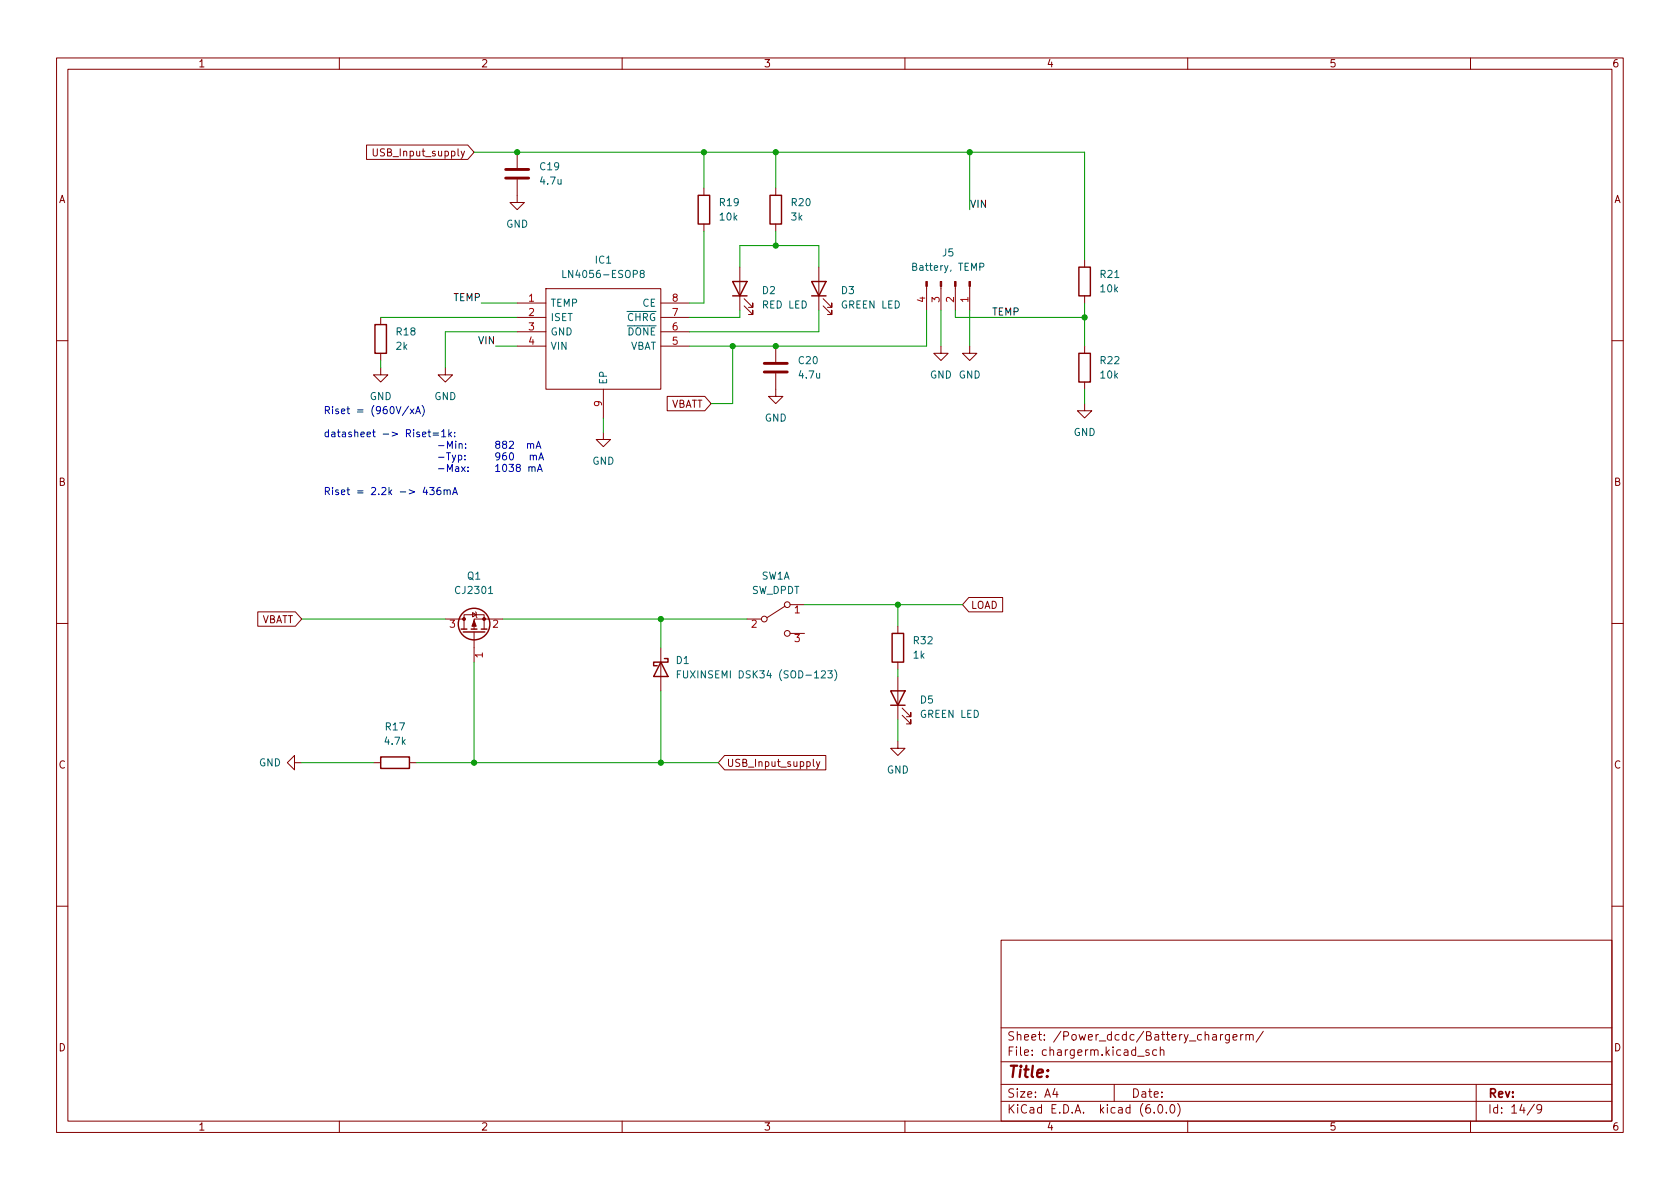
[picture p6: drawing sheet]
<svg xmlns="http://www.w3.org/2000/svg" width="297mm" height="210mm" viewBox="0 0 297 210" stroke-linecap="round" stroke-linejoin="round" font-family="sans-serif">
<g fill="none" stroke="#840000" stroke-width=".18">
<path d="M10 10.2h277v190.1h-277zM12 12.2h273v186.1h-273zM60 10.2v2M110 10.2v2M160 10.2v2M210 10.2v2M260 10.2v2M64.8 25.6h17.9l1.1 1.3-1.1 1.3h-17.9zM66 26.3v1l.2 .3h.3l.2-.3v-1M82.1 26.7l-.4 1.2-.2 .1M91.4 31.7v4.1h1.3l-1.3 1.3-1.2-1.3h1.2M91.4 26.9v2.8"/>
<path d="M124.5 33.3v1.2M124.5 39.6v1.3M137.2 33.3v1.2M137.2 39.6v1.3M67.3 56.1v1.3M91.4 53.6h5.1M91.4 56.1h5.1M91.4 58.7h5.1M96.5 51h20.3v17.8h-20.3zM116.8 53.6h5.1M116.8 56.1h5.1M116.8 58.7h5.1"/>
<path d="M130.8 47.2v7.7M131.6 54.1l1.5 1.5v-.7v.7h-.8M131.6 52.8l1.5 1.6v-.8v.8h-.8M144.8 47.2v7.7M145.5 54.1l1.6 1.5v-.7v.7h-.8M145.5 52.8l1.6 1.6v-.8v.8h-.8M163.8 50.6v4.3M166.4 50.6v4.3M168.9 50.6v4.3M171.4 50.6v4.3M191.8 46v1.2M191.8 52.3v1.3"/>
<path d="M10 60.2h2M67.3 65v1.3h1.3l-1.3 1.3-1.3-1.3h1.3M67.3 62.5v1.2M78.7 65v1.3h1.3l-1.3 1.3-1.2-1.3h1.2M91.4 61.2h5.1M106.7 76.4v1.3h1.2l-1.2 1.3-1.3-1.3h1.3M106.7 68.8v5.1M116.8 61.2h5.1M118 70.1h6.6l1.1 1.3-1.1 1.2h-6.6zM137.2 66v4.1h1.2l-1.2 1.3-1.3-1.3h1.3M137.2 61.2v2.8M166.4 61.2v1.3h1.2l-1.2 1.2-1.3-1.2h1.3"/>
<path d="M171.4 61.2v1.3h1.3l-1.3 1.2-1.2-1.2h1.2M191.8 71.4v1.2h1.2l-1.2 1.3-1.3-1.3h1.3M191.8 61.2v1.3M191.8 67.6v1.2M285 60.2h2M10 110.2h2M45.6 108.2h6.6l1.1 1.3-1.1 1.2h-6.6zM78.7 109.5h3.3M82 111.2v-2.5h3.6v2.5M83.6 108.3l.6 .4-.6 .4zM83.8 111.8v5.3M84.1 108.2l.1 .1v.8l.1 .1"/>
<path d="M88.9 109.5h-5.1v1.7M116.8 114.5v7.7M132.1 109.5h2.5M138.8 107.2l-3.2 2M139.7 106.9h2.5M139.7 112h2.5M158.7 110.7v1.3M158.7 117.1v1.3M158.7 119.6v7.6M171.3 105.7h6v2.5h-6l-1.1-1.3zM285 110.2h2M52.1 134.9v-1.3l-1.3 1.3 1.3 1.2v-1.2h1.2"/>
<path d="M66 134.9h1.3M72.4 134.9h1.3M128.1 133.6h17.9v2.5h-17.9l-1.1-1.2zM143.8 134.3v1.1l.2 .1M144.3 134.7l.4 .8M145 134.7l-.5 1.1-.2 .2M158.7 131.1v1.2h1.3l-1.3 1.3-1.2-1.3h1.2M159.5 126.5l1.5 1.5v-.8v.8h-.7M159.5 125.2l1.5 1.5v-.7v.7h-.7M10 160.2h2M177 166.3h108v32h-108zM285 160.2h2"/>
<path d="M60 198.3v2M110 198.3v2M160 198.3v2M177 194.8h108M177 191.8h108M177 187.8h108M177 181.8h108M186.5 192.5l-.4 1h1M186.9 193v1M197 191.8v3M201.1 186.8h1.2M203.1 185.7l-.3-.1-.2 .2v.3l.5 .1v.4h-.5"/>
<path d="M204.1 196.7v.1M204.5 185.7l-.4-.1-.3 .3v.4l.1 .3h.6M204.9 195.4l.2-.1a.81 .81 0 0 1 .6 .7 .81 .81 0 0 1-.3 .8h-.2a.81 .81 0 0 1-.6-.6 .81 .81 0 0 1 .3-.8zM205.1 185.8l.3-.2 .3 .1 .1 .9M205.1 185.1v1.5M206.2 196.7v.1M207.1 195.4l.1-.1a.81 .81 0 0 1 .6 .7 .81 .81 0 0 1-.3 .8h-.1a.81 .81 0 0 1-.6-.6 .81 .81 0 0 1 .3-.8zM208.2 195.1a1.72 1.72 0 0 1 0 2.3M210 198.3v2M215.8 182.9v1M216.2 182.9l-.3 .1-.1 .2M217.4 182.9v1.2l-.3 .3h-.4"/>
<path d="M217.4 183l-.5-.1-.3 .3v.4l.2 .3h.6M218 183.4l.7-.1-.1-.3-.4-.1-.2 .2 .1 .8h.5M219.4 182.9v1M219.8 182.9l-.3 .1-.1 .2M220.3 183.1l.2-.2 .4 .1v.9M220.3 182.9v1M220.9 183.1l.2-.2 .4 .1 .1 .9M223.4 182.4l-1.3 1.9M260 198.3v2M261 191.8v6.5M271.3 195.3l-1.3 1.9M272.6 196l-.3 .3h-.3l-.3-.3 .2-.6 .4-.1 .2 .2a.99 .99 0 0 1-.3 1.3h-.3"/>
<circle cx="135.1" cy="109.5" r=".51"/>
<circle cx="139.2" cy="112" r=".51"/>
<circle cx="139.2" cy="106.9" r=".51"/>
</g>
<g fill="none" stroke="#840000" stroke-width=".25">
<path d="M123.4 34.5h2.1v5.1h-2.1zM136.1 34.5h2.1v5.1h-2.1zM66.3 57.4h2v5.1h-2zM129.5 49.8h2.6l-1.3 2.5zM129.5 52.3h2.6M143.5 49.8h2.5l-1.2 2.5zM143.5 52.3h2.5M190.8 47.2h2v5.1h-2zM190.8 62.5h2v5.1h-2zM81.5 111.2h1M81.9 111.8h3.8M83.3 111.2h1"/>
<path d="M85.1 111.2h1M116.8 117.1l1.3 2.5h-2.5zM117.5 116.5h.6v.6h-2.5v.6h.6M157.7 112h2.1v5.1h-2.1zM67.3 133.9h5.1v2h-5.1zM157.5 122.2h2.5l-1.3 2.5zM157.5 124.7h2.5"/>
<circle cx="83.8" cy="110.4" r="2.79"/>
</g>
<path d="M89.4 31.5h4.1M89.4 30h4.1M135.1 65.8h4.1M135.1 64.3h4.1" fill="none" stroke="#840000" stroke-width=".51"/>
<path d="M99.5 47.8v1.3h.6M113.4 48.4l-.2-.3v-.2l.2-.1 .4 .1 .1 .2-.1 .1-.5 .2-.1 .2v.2l.2 .3 .4-.1 .1-.2v-.2l-.2-.2M173.2 47.2l.6-.1 .2-.1-.1-.3-.7-.2v1.3M86.4 105h.7M119.8 119.2h.4M120.4 118.6h-.6v1.3M120.9 118.6v1l.2 .3h.2l.3-.3v-1M146.4 118.6h.8l-.5 .5 .4 .1v.6l-.2 .1-.5-.1M147.6 118.4a1.46 1.46 0 0 1 0 2" fill="none" stroke="#006464" stroke-width=".18"/>
<g fill="#840000" stroke="#840000" stroke-width=".18">
<path d="M163.7 49.8h.3v.8h-.3z"/>
<path d="M166.2 49.8h.3v.8h-.3z"/>
<path d="M168.8 49.8h.2v.8h-.2z"/>
<path d="M171.3 49.8h.3v.8h-.3z"/>
<path d="M83.8 109.7l.4 1h-.8z"/>
<circle cx="85.6" cy="109.5" r=".25"/>
<circle cx="82" cy="109.5" r=".25"/>
</g>
<g fill="none" stroke="#0000c2" stroke-width=".18">
<path d="M72.2 71.8l-1.1 1.7M72.5 72.3l.7 .9M73.2 72.3l-.7 .9M73.5 73.2l.4-1.3 .4 1.3M73.6 72.8h.6M74.6 71.7a1.46 1.46 0 0 1 0 1.9M75.7 76.4h.5M75.9 76v1.1l.3 .1M76.6 76.6h.9M76.6 76.9h.9M77.5 78.8h1M78.1 76.3l.4-.3v1.2"/>
<path d="M78.1 77.2h.7M79.1 79.3v-1.3l.4 .9 .5-.9v1.3M79.4 76v1.2M79.5 76.8l.3 .4M79.8 76.4l-.4 .5M80.4 77.1v.1M80.4 76.5v.1M80.6 78v.1M80.6 78.4v.9M81.2 78.6l.2-.2 .3 .1v.8M81.2 78.4v.9M82.3 79.2v.1"/>
<path d="M82.3 78.5v.1M87.9 78.6l-.3-.3 .1-.2 .2-.1 .4 .1 .1 .2-.1 .1-.5 .2-.2 .2v.2l.3 .3h.2l.3-.3-.1-.3-.2-.1M89.1 78.6l-.2-.3v-.2l.2-.1 .4 .1 .1 .2-.1 .1-.5 .2-.1 .2v.2l.2 .3h.2l.3-.3-.1-.3-.2-.1M90.1 78.1l.4-.1 .3 .4-.8 .9h.8M93.3 78.6l.2-.2 .3 .1v.8M93.3 78.4v.9M93.8 78.6l.2-.2 .3 .1 .1 .8M94.8 79.3l.4-1.3 .4 1.3M94.9 78.9h.6M75.1 86.1l-.3 .9h.8M75.4 86.6v.9M76 86.2h.8l-.5 .5 .4 .1v.5l-.2 .2-.5-.2"/>
<path d="M77.5 80.9h1M77.5 82.9h1M77.8 86.2l-.3 .1a.85 .85 0 0 0 0 1.2l.4-.2 .1-.4-.3-.2h-.2l-.3 .2M78.5 86.7l.2-.1 .3 .1 .1 .8M78.5 86.6v.9M78.9 80.1h.8M79.1 86.8l.1-.2 .3 .1 .1 .8M79.1 83.4v-1.3l.4 .9 .5-.9v1.3M79.3 80.1v1.2M80 80.5l.3 .8M80 87.5l.4-1.3 .5 1.3M80.1 87.1h.7"/>
<path d="M80.6 80.5l-.5 1.1-.1 .2M80.6 82.6h.5v.8M81.1 80.5h.3l.3 .2-.2 .6h-.4M81.1 80.5v1.3M81.1 82.8l-.4 .1-.2 .2 .2 .3 .4-.1M81.6 82.5l.7 .9M82.2 81.2v.1M82.2 80.5v.2M82.3 82.5l-.7 .9M82.7 83.3v.1M82.7 82.6v.1M87.6 82.5l.4-.4v1.3"/>
<path d="M87.6 83.4h.8M88.4 80.6l-.3 .3h-.2l-.3-.3 .2-.5h.3l.2 .1a.84 .84 0 0 1-.3 1.1h-.2M89 82.2l.2-.1a.68 .68 0 0 1 .4 .6 .68 .68 0 0 1-.4 .7l-.2-.1-.1-.4zM89.5 80.1h-.4a.86 .86 0 0 0 0 1.2l.4-.1 .1-.4-.3-.3h-.2l-.2 .3M90 82.1h.8l-.4 .5 .3 .1v.6l-.2 .1-.5-.1M90.2 80.2l.2-.1a.68 .68 0 0 1 .4 .6 .68 .68 0 0 1-.4 .6l-.2-.1-.1-.3zM91.5 82.7l-.2-.3v-.2l.2-.1 .4 .1 .1 .2-.1 .1-.5 .2-.1 .2v.4l.2 .1h.3l.2-.3-.1-.3-.1-.1M93.5 82.7l.2-.2 .3 .1 .1 .8M93.5 82.5v.9M93.8 80.6l.1-.1h.3l.1 .8M93.8 80.5v.8M94.1 82.7l.1-.2 .3 .1 .1 .8"/>
<path d="M94.3 80.7l.2-.2h.3v.8M95 83.4l.4-1.3 .5 1.3M95.1 83h.6M95.3 81.3l.4-1.2 .4 1.2M95.4 81h.6"/>
</g>
<g fill="none" stroke="#009600" stroke-width=".18">
<path d="M83.8 26.9h108v19.1M124.5 26.9v6.4M137.2 26.9v6.4M171.4 26.9v10.2M67.3 56.1h24.1M85.1 53.6h6.3M91.4 58.7h-12.7v6.3M124.5 40.9v12.7h-2.6M130.8 54.9v1.2h-8.9M130.8 47.2v-3.8h14v3.8M137.2 40.9v2.5M144.8 54.9v3.8h-22.9"/>
<path d="M163.8 54.9v6.3h-41.9M166.4 54.9v6.3M168.9 54.9v1.2h22.9M171.4 54.9v6.3M191.8 53.6v7.6M67.3 63.7v1.3M87.6 61.2h3.8M106.7 73.9v2.5M129.5 61.2v10.2h-3.8M191.8 68.8v2.6M53.3 109.5h25.4M83.8 117.1v17.8"/>
<path d="M88.9 109.5h43.2M116.8 109.5v5M142.2 106.9h28M158.7 106.9v3.8M158.7 118.4v1.2M53.3 134.9h12.7M73.7 134.9h53.3M116.8 122.2v12.7M158.7 127.2v3.9"/>
</g>
<g fill="#009600" stroke="#009600" stroke-width=".18">
<circle cx="91.4" cy="26.9" r=".46"/>
<circle cx="124.5" cy="26.9" r=".46"/>
<circle cx="158.7" cy="106.9" r=".46"/>
<circle cx="83.8" cy="134.9" r=".46"/>
<circle cx="129.5" cy="61.2" r=".46"/>
<circle cx="116.8" cy="134.9" r=".46"/>
<circle cx="116.8" cy="109.5" r=".46"/>
<circle cx="137.2" cy="43.4" r=".46"/>
<circle cx="137.2" cy="26.9" r=".46"/>
<circle cx="171.4" cy="26.9" r=".46"/>
<circle cx="137.2" cy="61.2" r=".46"/>
<circle cx="191.8" cy="56.1" r=".46"/>
</g>
<text font-size="2.8" fill="#840000" x="178" y="190.6">Title:</text>
<g font-size="2.1" fill="#840000">
<text x="178" y="184">Sheet: /Power_dcdc/Battery_chargerm/</text>
<text x="178" y="186.7">File: chargerm.kicad_sch</text>
<text x="178" y="196.9">KiCad E.D.A. kicad (6.0.0)</text>
<text x="178" y="194.1">Size: A4</text>
<text x="200" y="194.1">Date:</text>
<text x="263" y="194.1">Rev:</text>
<text x="263" y="196.9">Id: 14/9</text>
</g>
<g font-size="1.8" fill="#840000">
<text x="35" y="11.9">1</text>
<text x="85" y="11.9">2</text>
<text x="135" y="11.9">3</text>
<text x="185" y="11.9">4</text>
<text x="235" y="11.9">5</text>
<text x="285" y="11.9">6</text>
<text x="66.7" y="27.6">USB_Input_supply</text>
<text x="10.3" y="35.9">A</text>
<text x="285.3" y="35.9">A</text>
<text x="118.4" y="72.1">VBATT</text>
<text x="10.3" y="85.9">B</text>
<text x="285.3" y="85.9">B</text>
<text x="171.6" y="107.7">LOAD</text>
<text x="46" y="110.2">VBATT</text>
<text x="10.3" y="135.9">C</text>
<text x="128.4" y="135.6">USB_Input_supply</text>
<text x="285.3" y="135.9">C</text>
<text x="10.3" y="185.9">D</text>
<text x="285.3" y="185.9">D</text>
<text x="35" y="199.9">1</text>
<text x="85" y="199.9">2</text>
<text x="135" y="199.9">3</text>
<text x="185" y="199.9">4</text>
<text x="235" y="199.9">5</text>
<text x="285" y="199.9">6</text>
</g>
<g font-size="1.8" fill="#006464">
<text x="95.6" y="30.1">C19</text>
<text x="95.6" y="32.6">4.7u</text>
<text x="89.5" y="40.3">GND</text>
<text x="127.3" y="36.4">R19</text>
<text x="127.3" y="39">10k</text>
<text x="139.9" y="39">3k</text>
<text x="140" y="36.4">R20</text>
<text x="105.3" y="46.6">IC1</text>
<text x="161.6" y="47.9">Battery, TEMP</text>
<text x="166.7" y="45.3">J5</text>
<text x="100.3" y="49.1">LN4056-ESOP8</text>
<text x="134.8" y="52">D2</text>
<text x="148.8" y="52">D3</text>
<text x="194.6" y="49.1">R21</text>
<text x="194.6" y="51.7">10k</text>
<text x="70.2" y="59.3">R18</text>
<text x="97.3" y="54.2">TEMP</text>
<text x="97.3" y="56.8">ISET</text>
<text x="97.3" y="59.3">GND</text>
<text x="109.5" y="56.8">~{CHRG}</text>
<text x="109.6" y="59.3">~{DONE}</text>
<text x="113.6" y="54.2">CE</text>
<text x="134.9" y="54.5">RED LED</text>
<text x="148.8" y="54.5">GREEN LED</text>
<text x="70.1" y="61.8">2k</text>
<text x="97.3" y="61.8">VIN</text>
<text x="111.3" y="61.8">VBAT</text>
<text x="141.3" y="64.4">C20</text>
<text x="194.6" y="64.4">R22</text>
<text x="65.3" y="70.7">GND</text>
<text x="76.8" y="70.7">GND</text>
<text x="107.3" y="68.1" transform="rotate(-90 107.3 68.1)">EP</text>
<text x="141.4" y="66.9">4.7u</text>
<text x="164.4" y="66.9">GND GND</text>
<text x="194.6" y="66.9">10k</text>
<text x="135.2" y="74.5">GND</text>
<text x="189.8" y="77.1">GND</text>
<text x="104.7" y="82.2">GND</text>
<text x="80.7" y="105">CJ2301</text>
<text x="82.6" y="102.5">Q1</text>
<text x="132.8" y="105">SW_DPDT</text>
<text x="134.6" y="102.5">SW1A</text>
<text x="161.6" y="113.9">R32</text>
<text x="119.6" y="117.4">D1</text>
<text x="121.4" y="119.9">FUXINSEMI DSK34 (SOD-123)</text>
<text x="161.5" y="116.5">1k</text>
<text x="162.7" y="124.4">D5</text>
<text x="68.1" y="131.7">4.7k</text>
<text x="68.2" y="129.2">R17</text>
<text x="162.8" y="126.9">GREEN LED</text>
<text x="45.8" y="135.5">GND</text>
<text x="156.8" y="136.8">GND</text>
</g>
<g font-size="1.8" fill="#0f0f0f">
<text x="171.4" y="36.7">VIN</text>
<text x="80.2" y="53.2">TEMP</text>
<text x="175.4" y="55.8">TEMP</text>
<text x="84.7" y="60.9">VIN</text>
</g>
<g font-size="1.8" fill="#a90000">
<text x="93.5" y="53.3">1</text>
<text x="118.9" y="53.3">8</text>
<text x="163.6" y="53.4" transform="rotate(-90 163.6 53.4)">4</text>
<text x="166.1" y="53.4" transform="rotate(-90 166.1 53.4)">3</text>
<text x="168.7" y="53.4" transform="rotate(-90 168.7 53.4)">2</text>
<text x="171.2" y="53.4" transform="rotate(-90 171.2 53.4)">1</text>
<text x="93.5" y="55.9">2</text>
<text x="93.5" y="58.4">3</text>
<text x="118.9" y="58.4">6</text>
<text x="118.9" y="55.9">7</text>
<text x="93.5" y="61">4</text>
<text x="118.9" y="61">5</text>
<text x="106.4" y="71.9" transform="rotate(-90 106.4 71.9)">9</text>
<text x="79.5" y="111">3</text>
<text x="87.1" y="111">2</text>
<text x="132.9" y="111">2</text>
<text x="140.5" y="108.5">1</text>
<text x="140.5" y="113.5">3</text>
<text x="85.3" y="116.3" transform="rotate(-90 85.3 116.3)">1</text>
</g>
<g font-size="1.8" fill="#0000c2">
<text x="57.1" y="73.2">Riset = (960V/xA)</text>
<text x="57.1" y="77.3">datasheet -&gt; Riset=1k:</text>
<text x="57.1" y="87.5">Riset = 2.2k -&gt; 436mA</text>
</g>
</svg>
